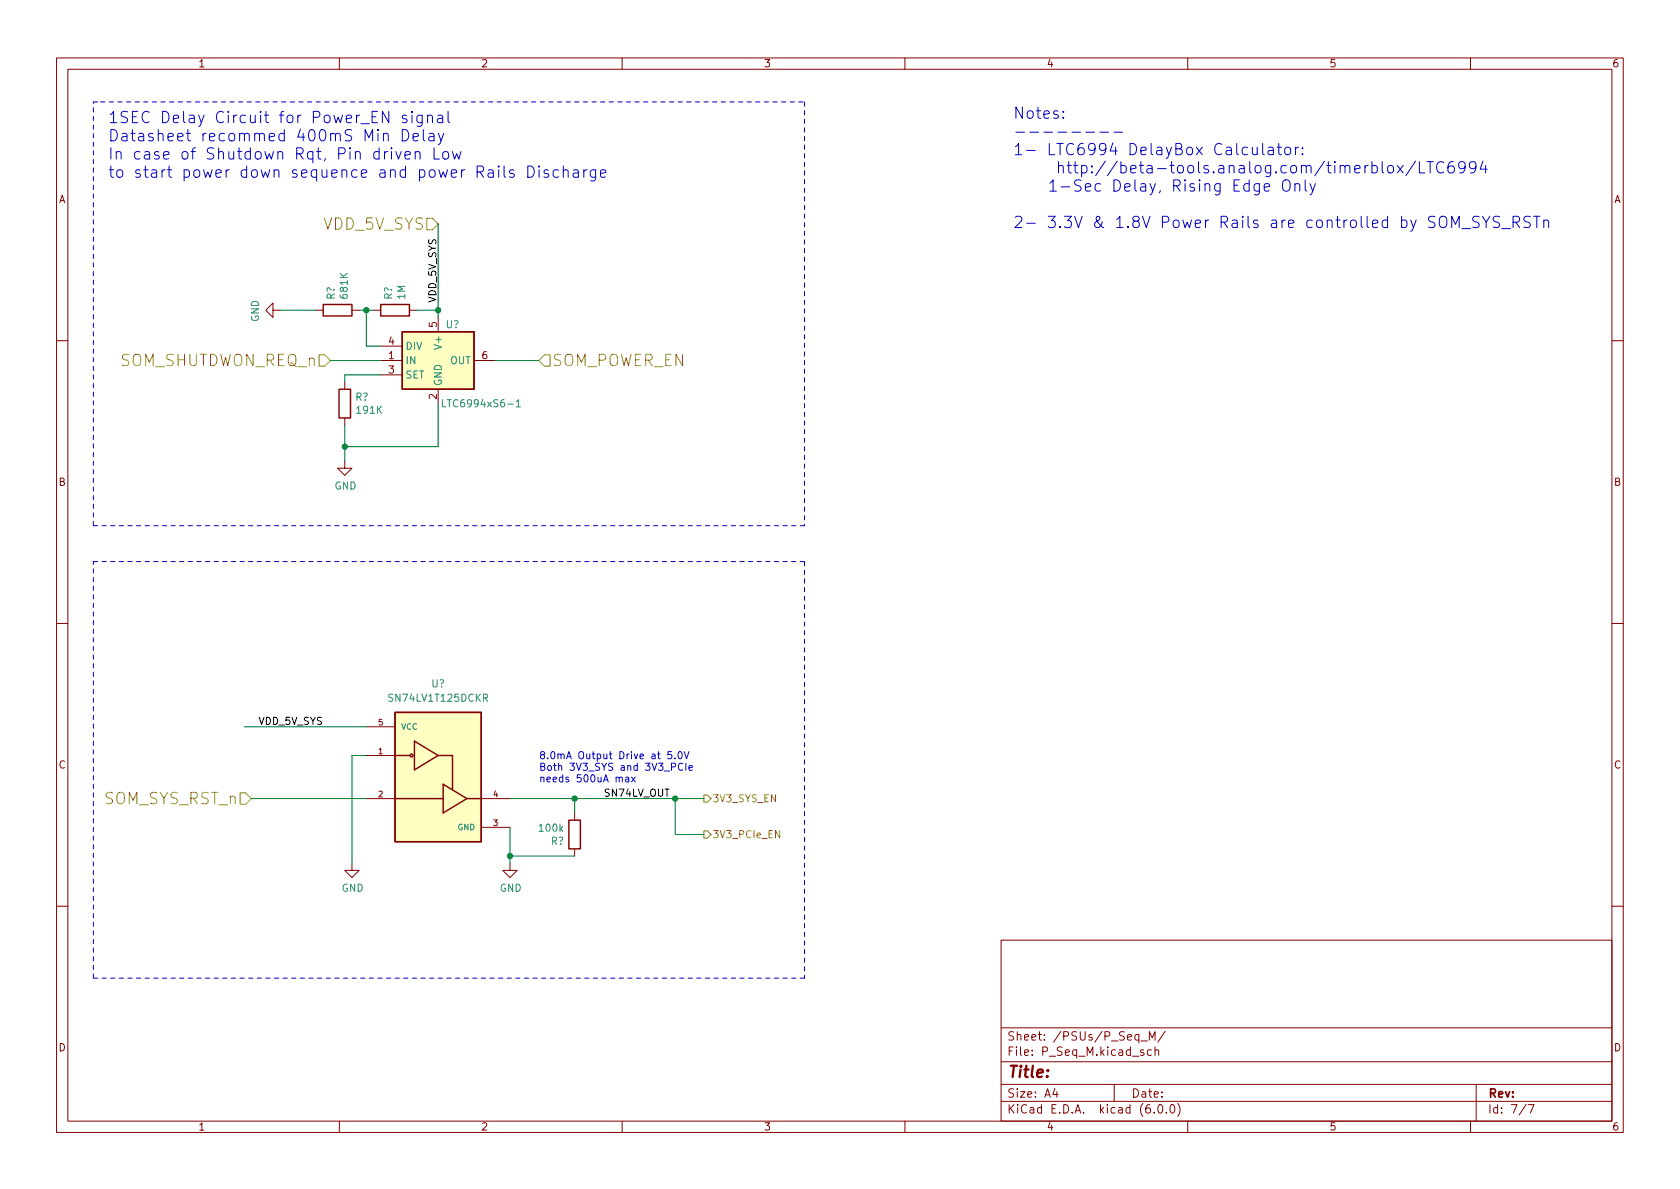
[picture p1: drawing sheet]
<svg xmlns="http://www.w3.org/2000/svg" width="297mm" height="210mm" viewBox="0 0 297 210" stroke-linecap="round" stroke-linejoin="round" font-family="sans-serif">
<g fill="none" stroke="#840000" stroke-width=".18">
<path d="M10 10.2h277v190.1h-277zM12 12.2h273v186.1h-273zM60 10.2v2M110 10.2v2M160 10.2v2M210 10.2v2M260 10.2v2M48.3 54.9v-1.3l-1.3 1.3 1.3 1.2v-1.2h1.2M55.9 54.9h1.2M62.2 54.9h1.3M66 54.9h1.3M72.4 54.9h1.3"/>
<path d="M77.5 56.1v2.6M10 60.2h2M61 67.6v1.2M61 73.9v1.3M67.3 63.7h3.8M67.3 66.3h3.8M67.3 61.2h3.8M77.5 68.8v2.6M83.8 63.7h3.8M285 60.2h2M61 81.5v1.3h1.2l-1.2 1.3-1.3-1.3h1.3M10 110.2h2"/>
<path d="M285 110.2h2M64.8 133.6h5M64.8 128.5h5M62.2 152.6v1.3h1.3l-1.3 1.3-1.2-1.3h1.2M64.8 141.2h5M85.1 141.2h5.1M85.1 146.3h5.1M90.2 152.6v1.3h1.2l-1.2 1.3-1.3-1.3h1.3M101.6 143.8v1.2M101.6 150.1v1.3M10 160.2h2M177 166.3h108v32h-108z"/>
<path d="M285 160.2h2M60 198.3v2M110 198.3v2M160 198.3v2M177 194.8h108M177 191.8h108M177 187.8h108M177 181.8h108M186.5 192.5l-.4 1h1M186.9 193v1M197 191.8v3M201.7 184.1h1.2"/>
<path d="M202.2 185.7l-.3-.1-.3 .2 .1 .3 .5 .1v.4h-.6M203.2 183.9v-1.5l.5 1.1 .5-1.1v1.5M203.6 185.7l-.5-.1-.2 .3v.4l.1 .3h.6M204.1 196.7v.1M204.2 185.8l.2-.2 .4 .1 .1 .9M204.2 185.1v1.5M204.9 195.4l.2-.1a.81 .81 0 0 1 .6 .7 .81 .81 0 0 1-.3 .8h-.2a.81 .81 0 0 1-.6-.6 .81 .81 0 0 1 .3-.8zM206 182.4l-1.3 1.9M206.2 196.7v.1M207.1 195.4l.1-.1a.81 .81 0 0 1 .6 .7 .81 .81 0 0 1-.3 .8h-.1a.81 .81 0 0 1-.6-.6 .81 .81 0 0 1 .3-.8zM208.2 195.1a1.72 1.72 0 0 1 0 2.3M210 198.3v2"/>
<path d="M260 198.3v2M261 191.8v6.5M269.9 195.3l-1.3 1.9M270.2 195.3h1l-.6 1.5"/>
</g>
<g fill="none" stroke="#840000" stroke-width=".25">
<path d="M57.1 53.8h5.1v2.1h-5.1zM67.3 53.8h5.1v2.1h-5.1zM71.1 58.7h12.7v10.1h-12.7zM59.9 68.8h2.1v5.1h-2.1zM69.8 126h15.3v22.8h-15.3zM69.8 133.6h2.6M73.3 131.1l4.2 2.5-4.2 2.5zM77.5 133.6h2.5v6M78.4 138.7l4.1 2.5-4.1 2.6zM69.8 141.2h8.6M82.5 141.2h2.6M100.6 145h2v5.1h-2z"/>
<circle cx="72.8" cy="133.6" r=".25"/>
</g>
<g fill="#ffffc2" stroke="#ffffc2" stroke-width=".18">
<path d="M71.1 58.7h12.7v10.1h-12.7z"/>
<path d="M69.8 126h15.3v22.8h-15.3z"/>
</g>
<path d="M78.2 70.7v1.2h.6M91.3 71l.4-.3v1.2M91.3 71.9h.7" fill="none" stroke="#008484" stroke-width=".18"/>
<path d="M75.5 38.6h1l1 1-1 1h-1zM56.4 62.7h1l1 1-1 1.1h-1zM96.3 62.7h1v2.1h-1l-1.1-1.1zM42.4 140.2h1l1 1-1 1h-1zM124.5 140.6h.6l.6 .6-.6 .7h-.6zM124.5 146.9h.6l.6 .7-.6 .6h-.6z" fill="none" stroke="#848400" stroke-width=".18"/>
<g fill="none" stroke="#0000c2" stroke-width=".18">
<path d="M72.8 19.7l-.1 .1 .1 .1 .1-.1-.1-.1v.2M79.2 19.7v1.7l.3 .3M188 19.7l.1 .1-.1 .1-.1-.1 .1-.1v.2M70 26.8l.5 1.3 .4-1.3M71.1 22.9a1.05 1.05 0 0 1 1.2 .7 1.05 1.05 0 0 1-.4 1.2l-.8 .1zM71.6 27.5l1-.2-.1-.4-.6-.1-.3 .3 .1 .9 .2 .1 .6-.1M71.9 20.5l-.5-.1-.3 .2 .1 .3 .7 .2 .1 .2-.1 .3-.2 .1-.6-.1M72.8 20.4v1.3M73 24.2l1-.1-.1-.4-.6-.1-.3 .3 .1 .9 .2 .1 .6-.1M73.4 27a.5 .5 0 0 1 .9 .1v1M73.4 26.8v1.3M74.7 20.4v1.6a.54 .54 0 0 1-.9 .3"/>
<path d="M74.7 20.5l-.6-.1-.4 .3v.6l.2 .3 .2 .1 .6-.1M74.8 22.9v1.7l.3 .3M75.6 20.6a.5 .5 0 0 1 .9 0v1.1M75.6 20.4v1.3M75.9 23.7l.2-.1 .6 .1v1.2M76.7 24.1l-.6 .1a.39 .39 0 0 0-.3 .3 .39 .39 0 0 0 .3 .4l.6-.1M76.7 26.1v2h1M77.4 20.5l.2-.1 .6 .1 .1 1.2M77.5 23.6l.5 1.3M78.3 20.8l-.7 .1a.39 .39 0 0 0-.3 .4 .39 .39 0 0 0 .3 .4l.7-.1M78.4 27a.54 .54 0 0 1 .5-.2 .54 .54 0 0 1 .4 .4v.6a.54 .54 0 0 1-.5 .4 .54 .54 0 0 1-.5-.4zM78.5 23.6l-.7 1.8-.3 .2"/>
<path d="M80 26.8l.4 1.3 .3-.9 .4 .9 .4-1.3M93.3 29.4a1.05 1.05 0 0 1 1.2 .6 1.05 1.05 0 0 1-.4 1.3l-.8 .1zM95.3 29.4h-.1l.1 .1 .1-.1h-.1v.1M95.3 30v1.4M96.9 30.1l-.4-.1-.3 .3 .1 .3 .6 .2 .1 .2-.1 .3-.2 .1-.5-.1M98.7 30.1l-.5-.1-.4 .4v.6l.2 .3 .2 .1 .5-.1M99.6 30.2a.5 .5 0 0 1 .9 .1v1.1M99.6 29.4v2M101.4 30.1l.2-.1 .6 .1 .1 1.3M102.3 30.5l-.7 .1a.39 .39 0 0 0-.3 .4 .39 .39 0 0 0 .3 .4l.7-.1M103.2 30v1.4M103.8 30a.51 .51 0 0 0-.6 .4"/>
<path d="M105.3 30v1.6a.54 .54 0 0 1-.8 .3M105.3 30.1l-.6-.1-.3 .4v.6l.2 .3 .1 .1 .6-.1M106.2 30.7l.9-.2-.1-.4-.5-.1-.3 .3 .1 1 .2 .1 .5-.1M179.6 23.4h1.5M182.1 23.4h1.5M184.6 23.4h1.5M187.1 23.4h1.5M188 20.7l.1 .1-.1 .1-.1-.1 .1-.1v.2M189.5 23.4h1.6M192 23.4h1.5M194.5 23.4h1.5M197 23.4h1.5"/>
<path d="M221.4 26l.1 1.3a.54 .54 0 0 0 .8-.1M222.3 26v1.4M222.7 32.5v1.6a.54 .54 0 0 1-.9 .3M222.7 32.6l-.6-.1-.4 .4v.5l.2 .3 .2 .1 .6-.1M223.2 25.4v1.7l.3 .3M223.5 33.1l1-.2-.1-.3-.6-.1-.3 .3 .1 .9 .2 .1 .6-.1M224.3 26.1l.2-.1 .6 .1v1.3M225.1 26.5l-.6 .1a.39 .39 0 0 0-.3 .4 .39 .39 0 0 0 .3 .4l.6-.1M225.8 26h.8M226.1 25.4v1.7l.1 .2 .4 .1M226.9 32.1a.67 .67 0 0 1 .7-.3 .67 .67 0 0 1 .5 .7v.6a.67 .67 0 0 1-.7 .7 .67 .67 0 0 1-.6-.7zM227.3 26.1a.54 .54 0 0 1 .9 .3v.6a.54 .54 0 0 1-.5 .4 .54 .54 0 0 1-.6-.4v-.6z"/>
<path d="M229 32.7a.5 .5 0 0 1 .8 .1v1M229 32.5v1.3M229.1 26v1.4M229.6 26a.51 .51 0 0 0-.5 .4M230.3 27.2l.1 .1-.1 .1-.1-.1 .1-.1v.2M230.3 26.1l.1 .1-.1 .1-.1-.1 .1-.1v.2M230.8 31.8v1.7l.3 .3M231.6 32.5l.5 1.3M232.6 32.5l-.7 1.8-.3 .2M239.5 29.9l1-.2-.1-.4-.6-.1-.3 .3 .1 1 .2 .1 .6-.1M241.3 29.2v1.4M241.9 29.2a.51 .51 0 0 0-.6 .4"/>
<path d="M242.6 29.3l.5-.1 .4 .4v.6l-.2 .3-.2 .1-.5-.1M242.6 28.6v2M244.4 28.6v1.7l.3 .3M245.4 29.4a.54 .54 0 0 1 .6-.2 .54 .54 0 0 1 .4 .4v.6a.54 .54 0 0 1-.5 .4 .54 .54 0 0 1-.6-.4zM247.1 29.2l1 1.4M248.1 29.2l-1 1.4M250.3 28.5l-1.7 2.6M251 28.6v2h.9M252.3 28.6h1.1M252.9 28.6v2M255.2 28.8a.8 .8 0 0 0-1 0 .8 .8 0 0 0-.2 .9 .75 .75 0 0 0 .4 .8 .75 .75 0 0 0 .8-.1M257 28.6a.79 .79 0 0 0-1 .8v.8l.2 .3 .6 .1 .3-.2v-.7l-.1-.3-.6-.1-.4 .4"/>
<path d="M259.1 29.4l-.4 .4-.6-.1-.2-.3v-.4l.2-.3 .6-.1 .3 .2a1.32 1.32 0 0 1-.5 1.8h-.4M261 29.4l-.4 .4-.6-.1-.2-.3v-.4l.2-.3 .6-.1 .3 .2a1.32 1.32 0 0 1-.5 1.8h-.4M261.5 38.3l-.3-.1-.6 .1a.48 .48 0 0 0-.2 .5 .48 .48 0 0 0 .4 .4 .73 .73 0 0 1 .7 .5 .51 .51 0 0 1-.4 .5l-.7-.1M262.1 38.2l.7 1.1 .6-1.1M262.2 28.5l-.5 1.4h1.3M262.7 29.2v1.4M262.8 39.3v.9M265.1 38.3l-.2-.1-.7 .1a.48 .48 0 0 0-.2 .5 .48 .48 0 0 0 .4 .4 .73 .73 0 0 1 .7 .5 .51 .51 0 0 1-.3 .5l-.8-.1M267.5 39.3h.8a.54 .54 0 0 0 .4-.5 .54 .54 0 0 0-.4-.6h-.8v2M268 39.3l.7 .9M270.6 38.3l-.8-.1a.49 .49 0 0 0-.4 .5 .49 .49 0 0 0 .4 .5 .73 .73 0 0 1 .8 .5 .51 .51 0 0 1-.4 .5l-.8-.1M271.1 38.2h1.2"/>
<path d="M271.7 38.2v2M273 39.1a.5 .5 0 0 1 .8 .1v1M273 38.9v1.3M256.7 40.2v-2l.6 1.5 .7-1.5v2M258.5 40.4h1.5M265.5 40.4h1.6M110.6 137.5h.5l.1 .8M111.2 137.7l-.5 .1-.1 .2 .1 .3 .5-.1M111.7 137.4l.6 .9M112.3 137.4l-.6 .9M118.7 132.9h-.6v.6l.1-.1 .5 .1 .1 .1-.1 .5-.2 .1-.4-.1M119.3 134.1v.1"/>
<path d="M120 133l.2-.1a.68 .68 0 0 1 .4 .6 .68 .68 0 0 1-.4 .7l-.2-.1-.1-.4zM120.7 135.1a.6 .6 0 0 0-.8 .4 .6 .6 0 0 0 .6 .7l.2-.1M121 132.9l.4 1.3 .4-1.3M121.3 135v1.2M121.8 135.8l.6-.1v-.3h-.4l-.2 .2 .1 .6h.5"/>
</g>
<path d="M16.5 18h1.3M17.8 18h124.4M142.2 18v75M16.5 99.3h.1M16.5 93v-75M16.5 99.3h125.7M142.2 93h-125.7M142.2 99.3v73.7M16.5 173v-73.7M142.2 173h-125.7" fill="none" stroke="#0000c2" stroke-width=".18" stroke-dasharray=".8 .8"/>
<g fill="none" stroke="#008400" stroke-width=".18">
<path d="M77.5 39.6v16.5M49.5 54.9h6.4M63.5 54.9h2.5M64.8 54.9v6.3h2.5M73.7 54.9h3.8M58.4 63.7h8.9M61 75.2v6.3M67.3 66.3h-6.3v1.3M77.5 71.4v7.6h-16.5M87.6 63.7h7.6M43.2 128.5h21.6M64.8 133.6h-2.6v19"/>
<path d="M44.4 141.2h20.4M90.2 141.2h34.3M90.2 146.3v6.3M90.2 151.4h11.4M101.6 141.2v2.6M119.4 141.2v6.4h5.1"/>
</g>
<g fill="#008400" stroke="#008400" stroke-width=".18">
<circle cx="64.8" cy="54.9" r=".46"/>
<circle cx="61" cy="79" r=".46"/>
<circle cx="77.5" cy="54.9" r=".46"/>
<circle cx="119.4" cy="141.2" r=".46"/>
<circle cx="101.6" cy="141.2" r=".46"/>
<circle cx="90.2" cy="151.4" r=".46"/>
</g>
<g font-size="2.8" fill="#0000c2">
<text x="19" y="21.8">1SEC Delay Circuit for Power_EN signal</text>
<text x="179.1" y="21">Notes:</text>
<text x="19" y="25">Datasheet recommed 400mS Min Delay</text>
<text x="19" y="28.2">In case of Shutdown Rqt, Pin driven Low</text>
<text x="179.1" y="27.5">1- LTC6994 DelayBox Calculator:</text>
<text x="19" y="31.4">to start power down sequence and power Rails Discharge</text>
<text x="179.8" y="30.7">http://beta-tools.analog.com/timerblox/LTC6994</text>
<text x="182.2" y="33.9">1-Sec Delay, Rising Edge Only</text>
<text x="179.1" y="40.3">2- 3.3V &amp; 1.8V Power Rails are controlled by SOM_SYS_RSTn</text>
</g>
<g font-size="2.8" fill="#848400">
<text x="57.1" y="40.6">VDD_5V_SYS</text>
<text x="20.9" y="64.8">SOM_SHUTDWON_REQ_n</text>
<text x="97.6" y="64.8">SOM_POWER_EN</text>
<text x="18.2" y="142.2">SOM_SYS_RST_n</text>
</g>
<text font-size="2.8" fill="#840000" x="178" y="190.6">Title:</text>
<g font-size="2.1" fill="#840000">
<text x="178" y="184">Sheet: /PSUs/P_Seq_M/</text>
<text x="178" y="186.7">File: P_Seq_M.kicad_sch</text>
<text x="178" y="196.9">KiCad E.D.A. kicad (6.0.0)</text>
<text x="178" y="194.1">Size: A4</text>
<text x="200" y="194.1">Date:</text>
<text x="263" y="194.1">Rev:</text>
<text x="263" y="196.9">Id: 7/7</text>
</g>
<g font-size="1.8" fill="#840000">
<text x="35" y="11.9">1</text>
<text x="85" y="11.9">2</text>
<text x="135" y="11.9">3</text>
<text x="185" y="11.9">4</text>
<text x="235" y="11.9">5</text>
<text x="285" y="11.9">6</text>
<text x="10.3" y="35.9">A</text>
<text x="285.3" y="35.9">A</text>
<text x="77.2" y="57.9" transform="rotate(-90 77.2 57.9)">5</text>
<text x="68.7" y="63.5">1</text>
<text x="68.7" y="61">4</text>
<text x="85.2" y="63.5">6</text>
<text x="68.7" y="66">3</text>
<text x="77.2" y="70.6" transform="rotate(-90 77.2 70.6)">2</text>
<text x="10.3" y="85.9">B</text>
<text x="285.3" y="85.9">B</text>
<text x="10.3" y="135.9">C</text>
<text x="285.3" y="135.9">C</text>
<text x="10.3" y="185.9">D</text>
<text x="285.3" y="185.9">D</text>
<text x="35" y="199.9">1</text>
<text x="85" y="199.9">2</text>
<text x="135" y="199.9">3</text>
<text x="185" y="199.9">4</text>
<text x="235" y="199.9">5</text>
<text x="285" y="199.9">6</text>
</g>
<g font-size="1.8" fill="#008484">
<text x="59.2" y="53" transform="rotate(-90 59.2 53)">R?</text>
<text x="61.5" y="52.7" transform="rotate(-90 61.5 52.7)">681K</text>
<text x="69.3" y="53" transform="rotate(-90 69.3 53)">R?</text>
<text x="71.6" y="52.9" transform="rotate(-90 71.6 52.9)">1M</text>
<text x="45.8" y="57" transform="rotate(-90 45.8 57)">GND</text>
<text x="78.8" y="58">U?</text>
<text x="71.6" y="64.4">IN</text>
<text x="71.6" y="61.8">DIV</text>
<text x="78.1" y="61.4" transform="rotate(-90 78.1 61.4)">V+</text>
<text x="79.6" y="64.4">OUT</text>
<text x="62.8" y="70.8">R?</text>
<text x="71.6" y="66.9">SET</text>
<text x="78.1" y="68.3" transform="rotate(-90 78.1 68.3)">GND</text>
<text x="63.2" y="73.1">191K</text>
<text x="79" y="72">LTC6994xS6-1</text>
<text x="59.1" y="86.6">GND</text>
<text x="69.1" y="124.1">SN74LV1T125DCKR</text>
<text x="76.3" y="121.5">U?</text>
<text x="95.4" y="147.1">100k</text>
<text x="97.4" y="149.4">R?</text>
<text x="60.4" y="157.7">GND</text>
<text x="88.3" y="157.7">GND</text>
</g>
<g font-size="1.8">
<text x="77.1" y="53.6" transform="rotate(-90 77.1 53.6)">VDD_5V_SYS</text>
<text x="45.7" y="128.2">VDD_5V_SYS</text>
<text x="106.7" y="140.9">SN74LV_OUT</text>
</g>
<g font-size="1.8" fill="#0000c2">
<text x="95.2" y="134.2">8.0mA Output Drive at 5.0V</text>
<text x="95.2" y="136.3">Both 3V3_SYS and 3V3_PCIe</text>
<text x="95.2" y="138.3">needs 500uA max</text>
</g>
<g font-size="1.8" fill="#848400">
<text x="125.9" y="141.9">3V3_SYS_EN</text>
<text x="125.9" y="148.2">3V3_PCIe_EN</text>
</g>
<g font-size="1.4" fill="#840000">
<text x="66.9" y="128.3">5</text>
<text x="66.9" y="133.3">1</text>
<text x="66.9" y="141">2</text>
<text x="87.2" y="141">4</text>
<text x="87.2" y="146">3</text>
</g>
<g font-size="1.4" fill="#008484">
<text x="70.9" y="129">VCC</text>
<text x="80.9" y="146.8">GND</text>
</g>
</svg>
